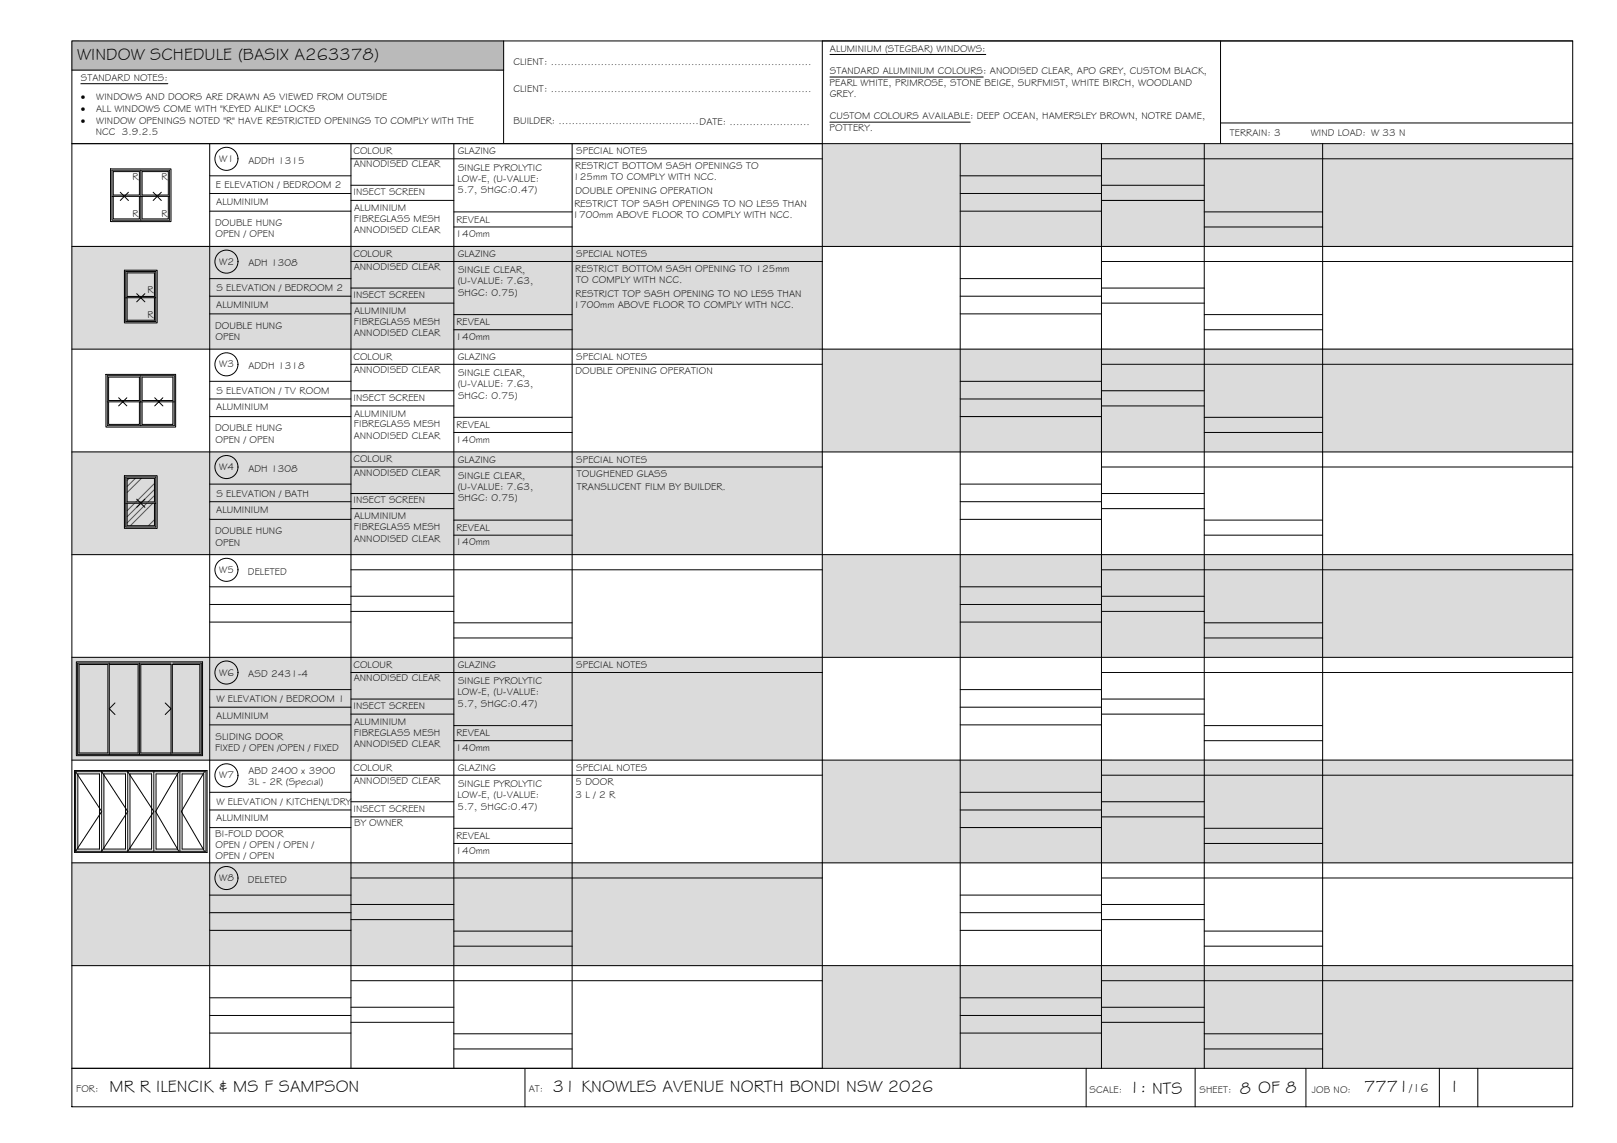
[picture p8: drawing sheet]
<svg xmlns="http://www.w3.org/2000/svg" width="420mm" height="297mm" viewBox="0 0 420 297" stroke-linecap="round" stroke-linejoin="round" font-family="sans-serif">
<!-- layer: WINDOW SCHEDULE HATCH -->
<g fill="#bababa" stroke="#bababa" stroke-width=".26">
<path d="M18.7 10.6l112.2 7.6v-7.6zM18.7 10.6l112.2 7.6h-112.2z"/>
<path d="M286.2 37.3l122.5 4v-4zM286.2 37.3l122.5 4h-122.5z"/>
<path d="M286.2 48.1l26.7 4v-4zM286.2 48.1l26.7 4h-26.7z"/>
<path d="M312.9 55.1l30.8 3.9v-3.9zM312.9 55.1l30.8 3.9h-30.8z"/>
<path d="M91.2 64l122.5 4v-4zM91.2 64l122.5 4h-122.5z"/>
<path d="M91.2 74.9l26.7 3.9v-3.9zM91.2 74.9l26.7 3.9h-26.7z"/>
<path d="M117.9 81.8l30.8 3.9v-3.9zM117.9 81.8l30.8 3.9h-30.8z"/>
<path d="M286.2 90.7l122.5 4v-4zM286.2 90.7l122.5 4h-122.5z"/>
<path d="M286.2 101.6l26.7 3.9v-3.9zM286.2 101.6l26.7 3.9h-26.7z"/>
<path d="M312.9 108.5l30.8 3.9v-3.9zM312.9 108.5l30.8 3.9h-30.8z"/>
<path d="M91.2 117.4l122.5 4v-4zM91.2 117.4l122.5 4h-122.5z"/>
<path d="M91.2 128.3l26.7 3.9v-3.9zM91.2 128.3l26.7 3.9h-26.7z"/>
<path d="M117.9 135.2l30.8 3.9v-3.9zM117.9 135.2l30.8 3.9h-30.8z"/>
<path d="M286.2 144.1l122.5 4v-4zM286.2 144.1l122.5 4h-122.5z"/>
<path d="M286.2 155l26.7 3.9v-3.9zM286.2 155l26.7 3.9h-26.7z"/>
<path d="M312.9 161.9l30.8 3.9v-3.9zM312.9 161.9l30.8 3.9h-30.8z"/>
<path d="M91.2 170.8l122.5 4v-4zM91.2 170.8l122.5 4h-122.5z"/>
<path d="M91.2 181.6l26.7 4v-4zM91.2 181.6l26.7 4h-26.7z"/>
<path d="M117.9 188.6l30.8 3.9v-3.9zM117.9 188.6l30.8 3.9h-30.8z"/>
<path d="M286.2 197.5l122.5 4v-4zM286.2 197.5l122.5 4h-122.5z"/>
<path d="M286.2 208.4l26.7 3.9v-3.9zM286.2 208.4l26.7 3.9h-26.7z"/>
<path d="M312.9 215.3l30.8 3.9v-3.9zM312.9 215.3l30.8 3.9h-30.8z"/>
<path d="M91.2 224.2l122.5 4v-4zM91.2 224.2l122.5 4h-122.5z"/>
<path d="M91.2 235l26.7 4v-4zM91.2 235l26.7 4h-26.7z"/>
<path d="M117.9 242l30.8 3.9v-3.9zM117.9 242l30.8 3.9h-30.8z"/>
<path d="M286.2 250.9l122.5 4v-4zM286.2 250.9l122.5 4h-122.5z"/>
<path d="M286.2 261.8l26.7 3.9v-3.9zM286.2 261.8l26.7 3.9h-26.7z"/>
<path d="M312.9 268.7l30.8 3.9v-3.9zM312.9 268.7l30.8 3.9h-30.8z"/>
</g>
<g fill="#dbdbdb" stroke="#dbdbdb" stroke-width=".26">
<path d="M213.7 37.3l195 26.7v-26.7zM213.7 37.3l195 26.7h-195z"/>
<path d="M18.7 64l195 26.7v-26.7zM18.7 64l195 26.7h-195z"/>
<path d="M213.7 90.7l195 26.7v-26.7zM213.7 90.7l195 26.7h-195z"/>
<path d="M18.7 117.4l195 26.7v-26.7zM18.7 117.4l195 26.7h-195z"/>
<path d="M213.7 144.1l195 26.7v-26.7zM213.7 144.1l195 26.7h-195z"/>
<path d="M18.7 170.8l195 26.7v-26.7zM18.7 170.8l195 26.7h-195z"/>
<path d="M213.7 197.5l195 26.7v-26.7zM213.7 197.5l195 26.7h-195z"/>
<path d="M18.7 224.2l195 26.7v-26.7zM18.7 224.2l195 26.7h-195z"/>
<path d="M213.7 250.9l195 26.7v-26.7zM213.7 250.9l195 26.7h-195z"/>
</g>
<!-- layer: BORDER -->
<g fill="none" stroke="#000" stroke-width=".26">
<path d="M18.7 10.6h390v277h-390zM18.7 18.2h112.2M130.9 10.6v26.7M317.1 10.6v26.7M408.7 10.6h-195v267M18.7 37.3h390M54.5 37.3v240.3M91.2 37.3v240.3M117.9 37.3v240.3M148.7 37.3v240.3M249.5 37.3v240.3M286.2 37.3v240.3"/>
<path d="M312.9 37.3v240.3M317.1 32h91.6M343.7 37.3v240.3M54.5 45.7h36.7M54.5 50.3h36.7M54.5 54.9h36.7M91.2 41.3h122.5M91.2 48.1h26.7M91.2 52.1h26.7M117.9 55.1h30.8M117.9 59h30.8M249.5 45.7h36.7"/>
<path d="M249.5 50.3h36.7M249.5 54.9h36.7M286.2 41.3h122.5M286.2 48.1h26.7M286.2 52.1h26.7M312.9 55.1h30.8M312.9 59h30.8M18.7 64h390M54.5 72.4h36.7M54.5 77h36.7M91.2 68h122.5M91.2 74.9h26.7"/>
<path d="M91.2 78.8h26.7M249.5 72.4h36.7M249.5 77h36.7M286.2 68h122.5M286.2 74.9h26.7M286.2 78.8h26.7M18.7 90.7h390M54.5 81.6h36.7M54.5 99.1h36.7M91.2 94.7h122.5M117.9 81.8h30.8M117.9 85.7h30.8"/>
<path d="M249.5 81.6h36.7M249.5 99.1h36.7M286.2 94.7h122.5M312.9 81.8h30.8M312.9 85.7h30.8M18.7 117.4h390M54.5 103.7h36.7M54.5 108.3h36.7M91.2 101.6h26.7M91.2 105.5h26.7M117.9 108.5h30.8M117.9 112.4h30.8"/>
<path d="M249.5 103.7h36.7M249.5 108.3h36.7M286.2 101.6h26.7M286.2 105.5h26.7M312.9 108.5h30.8M312.9 112.4h30.8M54.5 125.8h36.7M54.5 130.4h36.7M54.5 135h36.7M91.2 121.4h122.5M91.2 128.3h26.7M91.2 132.2h26.7"/>
<path d="M117.9 135.2h30.8M117.9 139.1h30.8M249.5 125.8h36.7M249.5 130.4h36.7M249.5 135h36.7M286.2 121.4h122.5M286.2 128.3h26.7M286.2 132.2h26.7M312.9 135.2h30.8M312.9 139.1h30.8M18.7 144.1h390M54.5 152.5h36.7"/>
<path d="M54.5 157.1h36.7M91.2 148.1h122.5M91.2 155h26.7M91.2 158.9h26.7M249.5 152.5h36.7M249.5 157.1h36.7M286.2 148.1h122.5M286.2 155h26.7M286.2 158.9h26.7M18.7 170.8h390M54.5 161.7h36.7M54.5 179.2h36.7"/>
<path d="M91.2 174.8h122.5M117.9 161.9h30.8M117.9 165.8h30.8M249.5 161.7h36.7M249.5 179.2h36.7M286.2 174.8h122.5M312.9 161.9h30.8M312.9 165.8h30.8M18.7 197.5h390M54.5 183.8h36.7M54.5 188.4h36.7M91.2 181.7h26.7"/>
<path d="M91.2 185.6h26.7M117.9 188.6h30.8M117.9 192.5h30.8M249.5 183.8h36.7M249.5 188.4h36.7M286.2 181.7h26.7M286.2 185.6h26.7M312.9 188.6h30.8M312.9 192.5h30.8M54.5 205.9h36.7M54.5 210.5h36.7M54.5 215.1h36.7"/>
<path d="M91.2 201.5h122.5M91.2 208.4h26.7M91.2 212.3h26.7M117.9 215.3h30.8M117.9 219.2h30.8M249.5 205.9h36.7M249.5 210.5h36.7M249.5 215.1h36.7M286.2 201.5h122.5M286.2 208.4h26.7M286.2 212.3h26.7M312.9 215.3h30.8"/>
<path d="M312.9 219.2h30.8M18.7 224.2h390M54.5 232.6h36.7M54.5 237.2h36.7M91.2 228.2h122.5M91.2 235h26.7M91.2 239h26.7M249.5 232.6h36.7M249.5 237.2h36.7M286.2 228.2h122.5M286.2 235h26.7M286.2 239h26.7"/>
<path d="M18.7 250.9h390M54.5 241.8h36.7M54.5 259.3h36.7M91.2 254.9h122.5M117.9 242h30.8M117.9 245.9h30.8M249.5 241.8h36.7M249.5 259.3h36.7M286.2 254.9h122.5M312.9 242h30.8M312.9 245.9h30.8M18.7 277.6h390"/>
<path d="M54.5 263.9h36.7M54.5 268.5h36.7M91.2 261.8h26.7M91.2 265.7h26.7M117.9 268.7h30.8M117.9 272.6h30.8M136.4 277.6v10M249.5 263.9h36.7M249.5 268.5h36.7M282.2 277.6v10M286.2 261.8h26.7M286.2 265.7h26.7"/>
<path d="M310.5 277.6v10M312.9 268.7h30.8M312.9 272.6h30.8M339.3 277.6v10M374 277.6v10M384 277.6v10"/>
</g>
<!-- layer: TEXT -->
<path d="M215.7 14.2h40.4M21 21.8h22.6M215.6 31.7h36.5M215.7 20h39.8" fill="none" stroke="#000" stroke-width=".26"/>
<!-- layer: HATCH -->
<path d="M33.6 124.3l-.6 .6M35 130.8l-2 1.9M35.2 124.3l-2.2 2.1M36.5 130.8l-3.5 3.5M36.7 124.3l-3.7 3.7M38.1 130.8l-5.1 5.1M39.7 130.8l-5.8 5.8M40.1 125.6l-4.8 4.8M40.1 135.1l-1.5 1.5M40.1 127.2l-3.2 3.2M40.1 128.8l-1.6 1.6M40.1 130.4h-.1" fill="none" stroke="#545454" stroke-width=".26"/>
<!-- layer: WINDOWS -->
<g fill="none" stroke="#000" stroke-width=".26">
<path d="M29.1 44.2h15v13h-15zM29.1 51h15M29.4 51v5.9h6.8v-5.9M29.4 44.6h6.8v6.1h-6.8zM31.2 50l1.1 1 1.1-1M31.2 52.1l1.1-1.1 1.1 1.1M36.6 44.2v13M36.9 51v5.9h6.8v-5.9M36.9 44.6h6.8v6.1h-6.8zM39.8 50l1.1 1 1-1M39.8 52.1l1.1-1.1 1 1.1M32.7 70.6h7.8v13h-7.8z"/>
<path d="M32.7 77.4h7.8M33 70.9h7.1v6.1h-7.1zM33 77.4v5.8h7.1v-5.8M35.5 76.3l1.1 1.1 1-1.1M35.5 78.4l1.1-1 1 1M27.9 97.6h17.4v13h-17.4zM28.2 98h8v6.1h-8zM36.6 97.6v13M36.9 98h8v6.1h-8zM27.9 104.4h17.4M28.2 104.4v5.9h8v-5.9M30.8 103.4l1.1 1 1.1-1"/>
<path d="M30.8 105.5l1.1-1.1 1.1 1.1M36.9 104.4v5.9h8v-5.9M40.2 103.4l1.1 1 1-1M40.2 105.5l1.1-1.1 1 1.1M32.7 124h7.8v13h-7.8zM32.7 130.8h7.8M33 124.3h7.1v6.1h-7.1zM33 130.8v5.8h7.1v-5.8M35.5 129.7l1.1 1.1 1-1.1M35.5 131.8l1.1-1 1 1M20.2 172.3h32.1v23.7h-32.1zM20.5 172.7h7.5v23h-7.5z"/>
<path d="M28.4 172.7h7.5v23h-7.5M28.4 172.3v23.7M36.2 172.3v23.7M44.4 172.7h-7.8v23h7.8M44.4 172.3v23.7M44.8 172.7h7.1v23h-7.1zM29.9 182.7l-1.5 1.5 1.5 1.5M42.9 182.7l1.5 1.5-1.5 1.5M19.6 200.5l6.8 10.4-6.8 10.3M19.6 200.5h33.9v20.7h-33.9M19.6 200.5v20.7M20.2 201.1h5.7v19.6h-5.7z"/>
<path d="M26.4 200.5l6.8 10.4-6.8 10.3zM27 201.1h5.6v19.6h-5.6zM33.2 200.5l6.8 10.4-6.8 10.3zM33.8 201.1h5.6v19.6h-5.6zM40 200.5v20.7M40.5 201.1h5.7v19.6h-5.7zM46.5 200.5l-6.1 10.4 6.1 10.3M46.7 200.5v20.7M47.3 201.1h5.6v19.6h-5.6zM53.1 200.5l-6 10.4 6 10.3"/>
<circle cx="58.8" cy="41.3" r="3"/>
<circle cx="58.8" cy="68" r="3"/>
<circle cx="58.8" cy="94.7" r="3"/>
<circle cx="58.8" cy="121.4" r="3"/>
<circle cx="58.8" cy="148.1" r="3"/>
<circle cx="58.8" cy="174.8" r="3"/>
<circle cx="58.8" cy="201.5" r="3"/>
<circle cx="58.8" cy="228.2" r="3"/>
</g>
<!-- layer: NEWWORK -->
<path d="M28.7 43.9h15.7v13.7h-15.7zM32.3 70.2h8.5v13.7h-8.5zM27.5 97.3h18.1v13.7h-18.1zM32.3 123.6h8.5v13.7h-8.5zM19.8 172h32.8v24.4h-32.8zM19.4 200.3h34.4v21.2h-34.4z" fill="none" stroke="#000" stroke-width=".26"/>
<!-- layer: MASK -->
<path d="M44.4 172.3h.4" fill="none" stroke="#fff" stroke-width=".26"/>
<g font-size="4.5">
<text x="20" y="15.6">WINDOW SCHEDULE (BASIX A263378)</text>
<text x="28.5" y="283.7">MR R ILENCIK &amp; MS F SAMPSON</text>
<text x="143.7" y="283.7">31 KNOWLES AVENUE NORTH BONDI NSW 2026</text>
<text x="293.4" y="284">1: NTS</text>
<text x="322.2" y="284.2">8 OF 8</text>
<text x="354.5" y="283.8">7771</text>
<text x="377.4" y="283.8">I</text>
</g>
<text font-size="3.2" x="366.3" y="283.8">/16</text>
<g font-size="2.6">
<text x="133.4" y="16.9">CLIENT: ..............................................................................</text>
<text x="215.7" y="13.5">ALUMINIUM (STEGBAR) WINDOWS:</text>
<text x="21" y="21.1">STANDARD NOTES:</text>
<text x="215.6" y="22.2">PEARL WHITE, PRIMROSE, STONE BEIGE, SURFMIST, WHITE BIRCH, WOODLAND</text>
<text x="215.7" y="19.3">STANDARD ALUMINIUM COLOURS: ANODISED CLEAR, APO GREY, CUSTOM BLACK,</text>
<text x="21" y="26.1">·</text>
<text x="21" y="29.1">·</text>
<text x="25" y="29.1">ALL WINDOWS COME WITH &quot;KEYED ALIKE&quot; LOCKS</text>
<text x="25" y="26.1">WINDOWS AND DOORS ARE DRAWN AS VIEWED FROM OUTSIDE</text>
<text x="133.4" y="24">CLIENT: ..............................................................................</text>
<text x="215.6" y="25.2">GREY.</text>
<text x="21" y="32.1">·</text>
<text x="24.9" y="35.1">NCC 3.9.2.5</text>
<text x="25" y="32.1">WINDOW OPENINGS NOTED &quot;R&quot; HAVE RESTRICTED OPENINGS TO COMPLY WITH THE</text>
<text x="133.4" y="32.3">BUILDER: ..........................................DATE: ........................</text>
<text x="215.6" y="34">POTTERY.</text>
<text x="215.6" y="31">CUSTOM COLOURS AVAILABLE: DEEP OCEAN, HAMERSLEY BROWN, NOTRE DAME,</text>
<text x="319.6" y="35.4">TERRAIN: 3</text>
<text x="340.6" y="35.4">WIND LOAD: W 33 N</text>
<text x="91.8" y="40.1">COLOUR</text>
<text x="119" y="40.1">GLAZING</text>
<text x="149.7" y="40.1">SPECIAL NOTES</text>
<text x="34.5" y="46.7">R</text>
<text x="42" y="46.7">R</text>
<text x="57" y="42.1">W1</text>
<text x="64.5" y="42.5">ADDH 1315</text>
<text x="91.9" y="43.5">ANNODISED CLEAR</text>
<text x="118.9" y="47.2">LOW-E, (U-VALUE:</text>
<text x="119" y="44.3">SINGLE PYROLYTIC</text>
<text x="149" y="46.8">125mm TO COMPLY WITH NCC.</text>
<text x="149.5" y="43.9">RESTRICT BOTTOM SASH OPENINGS TO</text>
<text x="56.1" y="49">E ELEVATION / BEDROOM 2</text>
<text x="56.2" y="53.2">ALUMINIUM</text>
<text x="91.8" y="50.7">INSECT SCREEN</text>
<text x="118.9" y="50.2">5.7, SHGC:0.47)</text>
<text x="149.3" y="53.7">RESTRICT TOP SASH OPENINGS TO NO LESS THAN</text>
<text x="149.5" y="50.4">DOUBLE OPENING OPERATION</text>
<text x="34.5" y="56.3">R</text>
<text x="42" y="56.3">R</text>
<text x="55.9" y="58.7">DOUBLE HUNG</text>
<text x="92" y="57.7">FIBREGLASS MESH</text>
<text x="92" y="54.9">ALUMINIUM</text>
<text x="118.6" y="57.9">REVEAL</text>
<text x="148.7" y="56.6">1700mm ABOVE FLOOR TO COMPLY WITH NCC.</text>
<text x="56" y="61.6">OPEN / OPEN</text>
<text x="91.9" y="60.7">ANNODISED CLEAR</text>
<text x="118.4" y="61.7">140mm</text>
<text x="57" y="68.8">W2</text>
<text x="64.5" y="69.3">ADH 1308</text>
<text x="91.8" y="66.8">COLOUR</text>
<text x="91.9" y="70.2">ANNODISED CLEAR</text>
<text x="119" y="66.9">GLAZING</text>
<text x="119" y="71">SINGLE CLEAR,</text>
<text x="149.5" y="70.6">RESTRICT BOTTOM SASH OPENING TO 125mm</text>
<text x="149.7" y="66.9">SPECIAL NOTES</text>
<text x="38.4" y="76.2">R</text>
<text x="56.2" y="75.7">S ELEVATION / BEDROOM 2</text>
<text x="91.8" y="77.4">INSECT SCREEN</text>
<text x="118.9" y="73.9">(U-VALUE: 7.63,</text>
<text x="119" y="76.9">SHGC: 0.75)</text>
<text x="149.6" y="77.1">RESTRICT TOP SASH OPENING TO NO LESS THAN</text>
<text x="149.7" y="73.5">TO COMPLY WITH NCC.</text>
<text x="38.4" y="82.7">R</text>
<text x="56.2" y="79.9">ALUMINIUM</text>
<text x="92" y="81.6">ALUMINIUM</text>
<text x="149" y="80.1">1700mm ABOVE FLOOR TO COMPLY WITH NCC.</text>
<text x="55.9" y="85.5">DOUBLE HUNG</text>
<text x="56" y="88.4">OPEN</text>
<text x="91.9" y="87.3">ANNODISED CLEAR</text>
<text x="92" y="84.4">FIBREGLASS MESH</text>
<text x="118.4" y="88.3">140mm</text>
<text x="118.6" y="84.6">REVEAL</text>
<text x="57" y="95.5">W3</text>
<text x="64.5" y="95.9">ADDH 1318</text>
<text x="91.8" y="93.5">COLOUR</text>
<text x="119" y="93.5">GLAZING</text>
<text x="149.7" y="93.5">SPECIAL NOTES</text>
<text x="91.9" y="96.9">ANNODISED CLEAR</text>
<text x="118.9" y="100.6">(U-VALUE: 7.63,</text>
<text x="119" y="97.7">SINGLE CLEAR,</text>
<text x="149.5" y="97.3">DOUBLE OPENING OPERATION</text>
<text x="56.2" y="106.7">ALUMINIUM</text>
<text x="56.2" y="102.4">S ELEVATION / TV ROOM</text>
<text x="91.8" y="104.1">INSECT SCREEN</text>
<text x="119" y="103.6">SHGC: 0.75)</text>
<text x="55.9" y="112.1">DOUBLE HUNG</text>
<text x="92" y="111.1">FIBREGLASS MESH</text>
<text x="92" y="108.3">ALUMINIUM</text>
<text x="118.6" y="111.3">REVEAL</text>
<text x="56" y="115">OPEN / OPEN</text>
<text x="91.9" y="114.1">ANNODISED CLEAR</text>
<text x="118.4" y="115">140mm</text>
<text x="57" y="122.2">W4</text>
<text x="64.5" y="122.7">ADH 1308</text>
<text x="91.8" y="120.2">COLOUR</text>
<text x="91.9" y="123.6">ANNODISED CLEAR</text>
<text x="119" y="120.3">GLAZING</text>
<text x="119" y="124.4">SINGLE CLEAR,</text>
<text x="149.7" y="120.3">SPECIAL NOTES</text>
<text x="149.9" y="124">TOUGHENED GLASS</text>
<text x="56.2" y="129.1">S ELEVATION / BATH</text>
<text x="91.8" y="130.8">INSECT SCREEN</text>
<text x="118.9" y="127.3">(U-VALUE: 7.63,</text>
<text x="119" y="130.3">SHGC: 0.75)</text>
<text x="149.9" y="127.3">TRANSLUCENT FILM BY BUILDER.</text>
<text x="56.2" y="133.3">ALUMINIUM</text>
<text x="92" y="137.8">FIBREGLASS MESH</text>
<text x="92" y="135">ALUMINIUM</text>
<text x="118.6" y="138">REVEAL</text>
<text x="55.9" y="138.9">DOUBLE HUNG</text>
<text x="56" y="141.8">OPEN</text>
<text x="91.9" y="140.8">ANNODISED CLEAR</text>
<text x="118.4" y="141.7">140mm</text>
<text x="57" y="148.9">W5</text>
<text x="64.4" y="149.3">DELETED</text>
<text x="91.8" y="173.6">COLOUR</text>
<text x="119" y="173.6">GLAZING</text>
<text x="149.7" y="173.7">SPECIAL NOTES</text>
<text x="57" y="175.6">W6</text>
<text x="64.5" y="176.1">ASD 2431-4</text>
<text x="91.9" y="177">ANNODISED CLEAR</text>
<text x="119" y="177.8">SINGLE PYROLYTIC</text>
<text x="56.2" y="182.5">W ELEVATION / BEDROOM 1</text>
<text x="91.8" y="184.2">INSECT SCREEN</text>
<text x="118.9" y="180.7">LOW-E, (U-VALUE:</text>
<text x="118.9" y="183.7">5.7, SHGC:0.47)</text>
<text x="56.2" y="186.7">ALUMINIUM</text>
<text x="92" y="191.2">FIBREGLASS MESH</text>
<text x="92" y="188.4">ALUMINIUM</text>
<text x="118.6" y="191.4">REVEAL</text>
<text x="55.9" y="195.1">FIXED / OPEN /OPEN / FIXED</text>
<text x="56" y="192.2">SLIDING DOOR</text>
<text x="91.9" y="194.2">ANNODISED CLEAR</text>
<text x="118.4" y="195.1">140mm</text>
<text x="57" y="202.3">W7</text>
<text x="64.5" y="201.1">ABD 2400 x 3900</text>
<text x="91.8" y="200.3">COLOUR</text>
<text x="91.9" y="203.7">ANNODISED CLEAR</text>
<text x="119" y="200.4">GLAZING</text>
<text x="149.7" y="200.4">SPECIAL NOTES</text>
<text x="56.2" y="209.2">W ELEVATION / KITCHEN/L'DRY</text>
<text x="64.5" y="204.1">3L - 2R (Special)</text>
<text x="118.9" y="207.4">LOW-E, (U-VALUE:</text>
<text x="119" y="204.5">SINGLE PYROLYTIC</text>
<text x="149.5" y="204.1">5 DOOR</text>
<text x="149.6" y="207.3">3 L / 2 R</text>
<text x="56.2" y="213.4">ALUMINIUM</text>
<text x="91.8" y="210.9">INSECT SCREEN</text>
<text x="92" y="214.7">BY OWNER</text>
<text x="118.9" y="210.4">5.7, SHGC:0.47)</text>
<text x="56" y="217.4">BI-FOLD DOOR</text>
<text x="56" y="220.3">OPEN / OPEN / OPEN /</text>
<text x="118.4" y="221.8">140mm</text>
<text x="118.6" y="218.1">REVEAL</text>
<text x="56" y="223.3">OPEN / OPEN</text>
<text x="57" y="229">W8</text>
<text x="64.4" y="229.4">DELETED</text>
<text x="19.8" y="283.8">FOR:</text>
<text x="137.4" y="283.7">AT:</text>
<text x="283.1" y="284">SCALE:</text>
<text x="311.7" y="284">SHEET:</text>
<text x="340.9" y="284">JOB NO:</text>
</g>
</svg>
